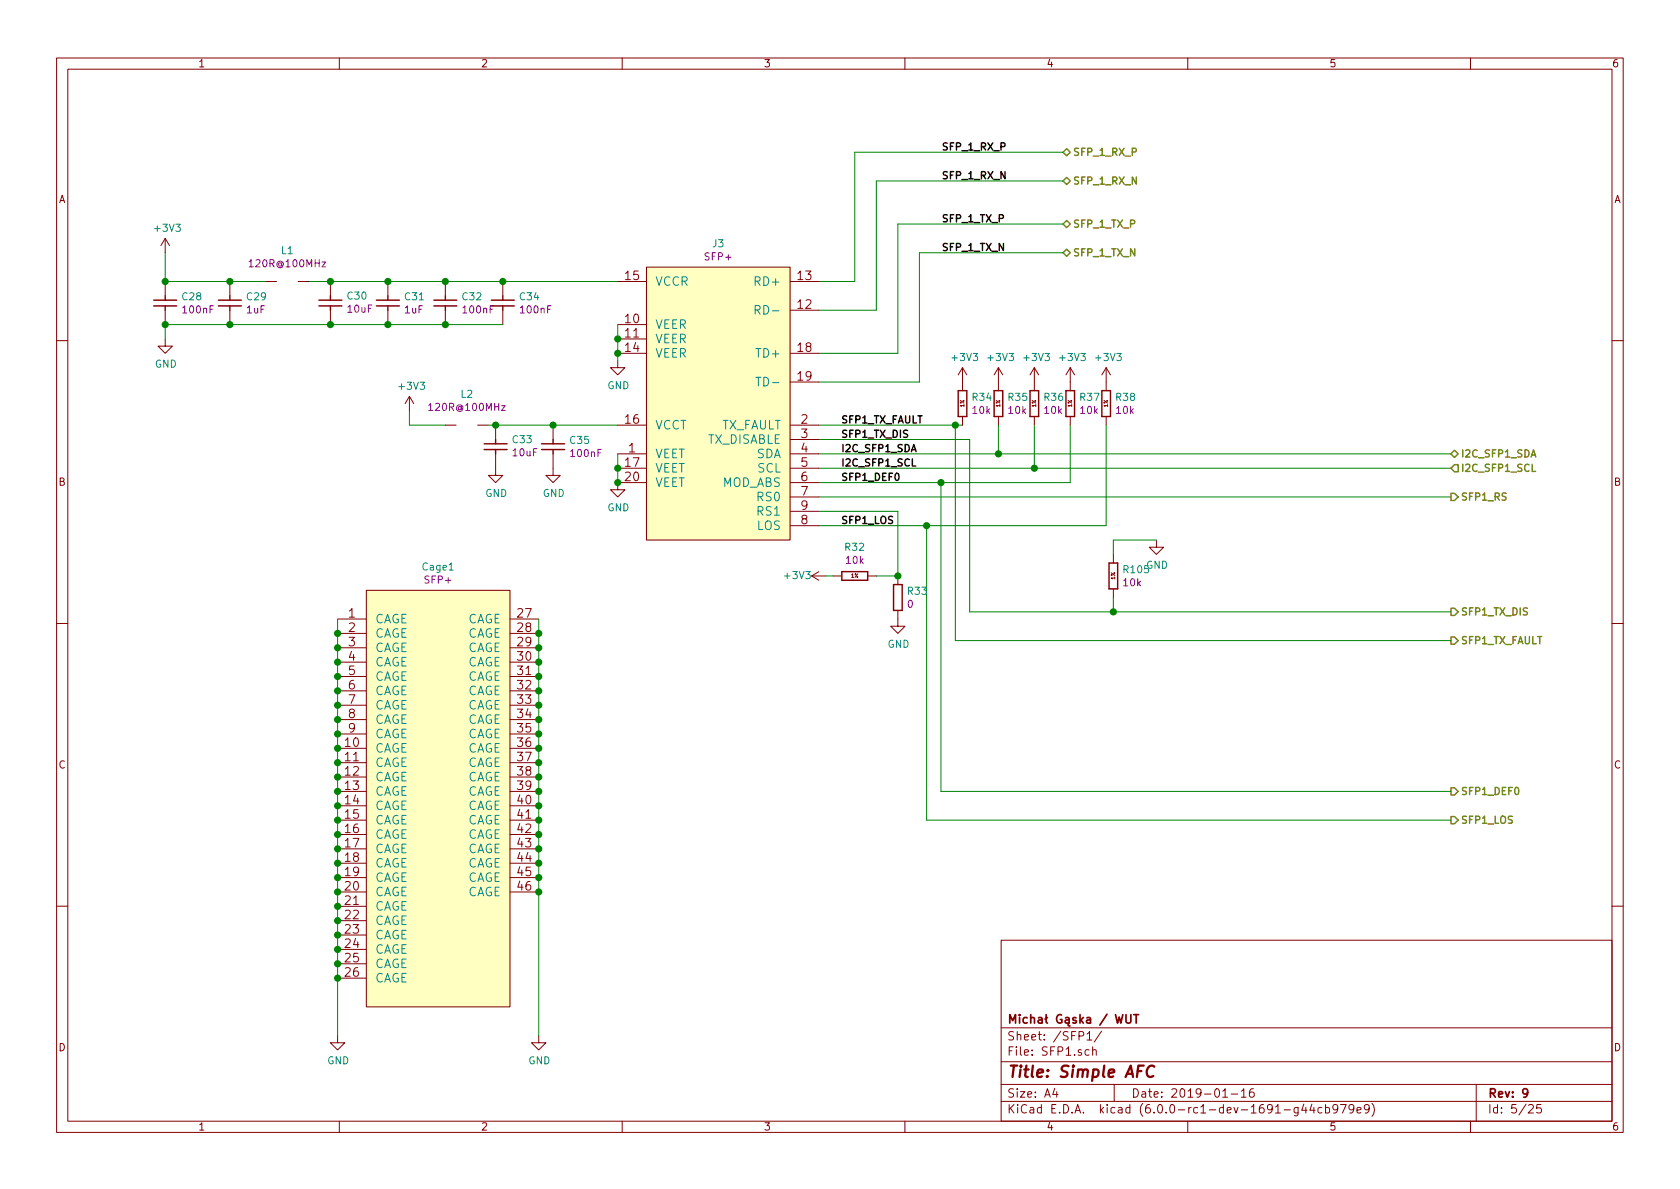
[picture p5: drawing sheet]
<svg xmlns="http://www.w3.org/2000/svg" width="297mm" height="210mm" viewBox="0 0 297 210" stroke-linecap="round" stroke-linejoin="round" font-family="sans-serif">
<g fill="none" stroke="#840000" stroke-width=".18">
<path d="M10 10.3h277v189.9h-277zM12 12.2h273v186.1h-273zM60 10.3v1.9M110 10.3v1.9M160 10.3v1.9M210 10.3v1.9M260 10.3v1.9M29.2 59.9v1.3h1.3l-1.3 1.3-1.3-1.3h1.3M29.2 42.2l-.8 1.2M29.2 42.2v2.5M29.2 49.8v2.5M29.2 54.9v2.5"/>
<path d="M29.2 42.2l.8 1.2M40.6 49.8v2.5M40.6 54.9v2.5M47 49.8h1.9M52.7 49.8h1.9M58.4 49.8v2.5M58.4 54.9v2.5M68.6 49.8v2.5M68.6 54.9v2.5M78.7 49.8v2.5M78.7 54.9v2.5M88.9 49.8v2.5"/>
<path d="M88.9 54.9v2.5M109.2 49.8h5.1M109.2 57.4h5.1M109.2 59.9h5.1M114.3 47.2h25.4v48.3h-25.4zM139.7 49.8h5.1M139.7 54.9h5.1M10 60.2h2M72.4 70.1l-.8 1.3M72.4 70.1v2.5M72.4 70.1l.8 1.3M78.7 75.2h1.9"/>
<path d="M84.5 75.2h1.9M87.6 75.2v2.5M97.8 75.2v2.5M109.2 63.7v1.3h1.3l-1.3 1.3-1.3-1.3h1.3M109.2 75.2h5.1M109.2 62.5h5.1M139.7 75.2h5.1M139.7 62.5h5.1M139.7 77.7h5.1M139.7 67.6h5.1M170.2 65l-.8 1.3M170.2 65v4.1"/>
<path d="M170.2 73.7v1.5M170.2 65l.7 1.3M176.5 65l-.7 1.3M176.5 65v4.1M176.5 73.7v1.5M176.5 65l.8 1.3M182.9 65l-.8 1.3M182.9 65v4.1M182.9 73.7v1.5M182.9 65l.7 1.3M189.2 65l-.7 1.3M189.2 65v4.1"/>
<path d="M189.2 73.7v1.5M189.2 65l.8 1.3M195.6 65l-.8 1.3M195.6 65v4.1M195.6 73.7v1.5M195.6 65l.7 1.3M285 60.2h2M87.6 80.3v3.8h1.3l-1.3 1.2-1.2-1.2h1.2M97.8 80.3v3.8h1.3l-1.3 1.2-1.3-1.2h1.3M109.2 80.3h5.1M109.2 82.8h5.1M114.3 85.3h-5.1v1.3h1.3l-1.3 1.3-1.3-1.3h1.3"/>
<path d="M139.7 90.4h5.1M139.7 80.3h5.1M139.7 82.8h5.1M139.7 85.3h5.1M139.7 93h5.1M139.7 87.9h5.1M196.8 98v1.6M204.5 95.5v1.3h1.2l-1.2 1.2-1.3-1.2h1.3M10 110.3h2M59.7 109.5h5.1M59.7 117.1h5.1M59.7 112h5.1"/>
<path d="M59.7 114.5h5.1M59.7 119.6h5.1M64.8 104.4h25.4v73.6h-25.4zM90.2 109.5h5M90.2 117.1h5M90.2 112h5M90.2 114.5h5M90.2 119.6h5M143.5 101.8l1.3 .8M143.5 101.8h2.5M144.8 101.1l-1.3 .7M147.3 101.8h1.5"/>
<path d="M153.4 101.8h1.5M158.7 107.9v2.8h1.3l-1.3 1.3-1.2-1.3h1.2M158.7 101.8v1.6M196.8 104.1v1.6M285 110.3h2M59.7 122.2h5.1M59.7 124.7h5.1M59.7 127.2h5.1M59.7 129.8h5.1M59.7 132.3h5.1M59.7 134.9h5.1M59.7 137.4h5.1"/>
<path d="M59.7 139.9h5.1M90.2 122.2h5M90.2 124.7h5M90.2 127.2h5M90.2 129.8h5M90.2 132.3h5M90.2 134.9h5M90.2 137.4h5M90.2 139.9h5M59.7 142.5h5.1M59.7 145h5.1M59.7 147.6h5.1"/>
<path d="M59.7 150.1h5.1M59.7 152.6h5.1M59.7 155.2h5.1M59.7 157.7h5.1M90.2 142.5h5M90.2 145h5M90.2 147.6h5M90.2 150.1h5M90.2 152.6h5M90.2 155.2h5M90.2 157.7h5M10 160.2h2"/>
<path d="M59.7 160.3h5.1M59.7 162.8h5.1M59.7 165.3h5.1M59.7 167.9h5.1M59.7 170.4h5.1M59.7 173h5.1M177 166.3h108v32h-108zM285 160.2h2M59.7 183.1v1.3h1.3l-1.3 1.3-1.3-1.3h1.3M60 198.3v1.9M95.2 183.1v1.3h1.3l-1.3 1.3-1.2-1.3h1.2M110 198.3v1.9"/>
<path d="M160 198.3v1.9M177 194.8h108M177 191.8h108M177 187.8h108M177 181.8h108M186.5 192.5l-.4 1h1M186.8 193v1M192.2 182.8l.4-.4v1.5M192.2 183.9h.9M192.6 185.7l-.5-.1-.3 .3 .2 .6h.6M193.2 185.7l.2-.1 .4 .1v.9M193.2 185.1v1.5"/>
<path d="M194.8 182.3l-1.3 2M197 191.8v3M210 198.3v1.9M216.2 194h.8M217.7 193.5h1.1M219.5 193l.4-.5v1.5M219.5 194h.8M221.6 192.5a.59 .59 0 0 0-.7 .7l.1 .7 .2 .1 .5-.1 .1-.5-.2-.2-.4-.1-.3 .3M229.5 195.8v1.2l-.3 .3h-.3M229.5 195.9l-.4-.1-.3 .3 .1 .6 .2 .1 .4-.1M230.5 195.2l-.4 1.1h1M230.9 195.8v1"/>
<path d="M232 195.2l-.4 1.1h.9M232.3 195.8v1M233.7 195.9l-.4-.1-.3 .3 .1 .6h.6M234.4 195.9l.4-.1 .3 .3-.1 .6-.2 .1-.4-.1M234.4 195.3v1.5M236.5 196l-.1 .1a.48 .48 0 0 1-.6 .1l-.1-.2 .1-.6a.48 .48 0 0 1 .7 .2 1.01 1.01 0 0 1-.4 1.2h-.3M237 195.3h1l-.6 1.5M239.4 196l-.3 .3h-.3l-.3-.3v-.4l.2-.2 .4-.1 .2 .2a1.19 1.19 0 0 1-.2 1.2l-.4 .1M239.9 196.3l.7-.1v-.3l-.4-.1-.3 .2 .1 .7h.6M242.1 196l-.3 .3h-.3l-.3-.3v-.4l.2-.2 .4-.1 .2 .2a1.13 1.13 0 0 1-.2 1.2l-.4 .1M242.6 195.1a1.71 1.71 0 0 1 0 2.3M260 198.3v1.9"/>
<path d="M261 191.8v6.5M270.3 195.5l.2-.2h.3l.3 .5-.9 1h.9M272.5 195.3h-.7l-.1 .7 .2-.1 .5 .1 .1 .2v.5l-.2 .1-.6-.1"/>
</g>
<path d="M197.2 179.4l.4 1.5 .3-1 .3 1 .3-1.5M199.1 179.4v1.2l.3 .3h.3l.2-.3v-1.2M200.5 179.4h.8M200.9 179.4v1.5M270.1 193.2l-.3 .3h-.3l-.3-.3v-.4l.2-.2 .4-.1 .2 .2a1.19 1.19 0 0 1-.2 1.2l-.4 .1" fill="none" stroke="#840000" stroke-width=".3"/>
<path d="M204.1 188.6a.87 .87 0 0 0-1 0 .87 .87 0 0 0-.4 1 .7 .7 0 0 0 .4 .8 .7 .7 0 0 0 .8-.1" fill="none" stroke="#840000" stroke-width=".41"/>
<path d="M188 26.9l.6-.6 .6 .6-.6 .7zM188 39.6l.6-.6 .6 .6-.6 .7zM188.6 31.4l.6 .6-.6 .6-.6-.6zM188 44.7l.6-.6 .6 .6-.6 .6zM256.5 80.3l.7-.7 .6 .7-.6 .6zM256.5 87.2h.7l.6 .7-.6 .6h-.7zM257.2 82.2h.6v1.2h-.6l-.7-.6zM270.9 82.1v1.3h.6M256.5 107.6h.7l.6 .6-.6 .6h-.7zM256.5 112.6h.7l.6 .7-.6 .6h-.7zM256.5 139.3h.7l.6 .6-.6 .7h-.7zM256.5 144.4h.7l.6 .6-.6 .7h-.7z" fill="none" stroke="#848400" stroke-width=".25"/>
<g fill="none" stroke="#008400" stroke-width=".18">
<path d="M188 26.9h-36.9v22.9h-6.3M188 32h-33.1v22.9h-10.1M188 39.6h-29.3v22.9h-13.9M29.2 44.7v5.1h17.8M54.6 49.8h54.6M88.9 57.4h-59.7v2.5M109.2 57.4v6.3M188 44.7h-25.4v22.9h-17.8M72.4 72.6v2.6h6.3M86.4 75.2h22.8M144.8 75.2h25.4M144.8 77.7h26.6v30.5h85.1"/>
<path d="M168.9 75.2v38.1h87.6M176.5 75.2v5.1M182.9 75.2v7.6M189.2 75.2v10.1h-44.4M195.6 75.2v17.8h-50.8M109.2 80.3v5M144.8 90.4h13.9v11.4h-3.8M144.8 82.8h111.7M144.8 80.3h111.7M144.8 87.9h111.7M163.8 93v52h92.7M166.4 85.3v54.6h90.1"/>
<path d="M204.5 95.5h-7.7v2.5M59.7 109.5v73.6M95.2 109.5v73.6M146 101.8h1.3M196.8 105.7v2.5"/>
</g>
<g fill="#008400" stroke="#008400" stroke-width=".25">
<circle cx="168.9" cy="75.2" r=".51"/>
<circle cx="166.4" cy="85.3" r=".51"/>
<circle cx="176.5" cy="80.3" r=".51"/>
<circle cx="182.9" cy="82.8" r=".51"/>
<circle cx="196.9" cy="108.2" r=".51"/>
<circle cx="29.2" cy="49.8" r=".51"/>
<circle cx="29.2" cy="57.4" r=".51"/>
<circle cx="78.7" cy="49.8" r=".51"/>
<circle cx="78.7" cy="57.4" r=".51"/>
<circle cx="88.9" cy="49.8" r=".51"/>
<circle cx="97.8" cy="75.2" r=".51"/>
<circle cx="158.8" cy="101.8" r=".51"/>
<circle cx="87.6" cy="75.2" r=".51"/>
<circle cx="68.6" cy="49.8" r=".51"/>
<circle cx="68.6" cy="57.4" r=".51"/>
<circle cx="58.4" cy="49.8" r=".51"/>
<circle cx="58.4" cy="57.4" r=".51"/>
<circle cx="40.6" cy="49.8" r=".51"/>
<circle cx="40.6" cy="57.4" r=".51"/>
<circle cx="109.2" cy="82.8" r=".51"/>
<circle cx="109.2" cy="62.5" r=".51"/>
<circle cx="109.2" cy="59.9" r=".51"/>
<circle cx="163.8" cy="93" r=".51"/>
<circle cx="109.2" cy="85.3" r=".51"/>
<circle cx="95.3" cy="112" r=".51"/>
<circle cx="95.3" cy="114.5" r=".51"/>
<circle cx="95.3" cy="117.1" r=".51"/>
<circle cx="95.3" cy="119.6" r=".51"/>
<circle cx="95.3" cy="122.2" r=".51"/>
<circle cx="95.3" cy="124.7" r=".51"/>
<circle cx="95.3" cy="127.2" r=".51"/>
<circle cx="95.3" cy="129.8" r=".51"/>
<circle cx="95.3" cy="132.3" r=".51"/>
<circle cx="95.3" cy="134.9" r=".51"/>
<circle cx="95.3" cy="137.4" r=".51"/>
<circle cx="95.3" cy="139.9" r=".51"/>
<circle cx="95.3" cy="142.5" r=".51"/>
<circle cx="95.3" cy="145" r=".51"/>
<circle cx="95.3" cy="147.6" r=".51"/>
<circle cx="95.3" cy="150.1" r=".51"/>
<circle cx="95.3" cy="152.6" r=".51"/>
<circle cx="95.3" cy="155.2" r=".51"/>
<circle cx="95.3" cy="157.7" r=".51"/>
<circle cx="59.7" cy="112" r=".51"/>
<circle cx="59.7" cy="114.5" r=".51"/>
<circle cx="59.7" cy="117.1" r=".51"/>
<circle cx="59.7" cy="119.6" r=".51"/>
<circle cx="59.7" cy="122.2" r=".51"/>
<circle cx="59.7" cy="124.7" r=".51"/>
<circle cx="59.7" cy="127.2" r=".51"/>
<circle cx="59.7" cy="129.8" r=".51"/>
<circle cx="59.7" cy="132.3" r=".51"/>
<circle cx="59.7" cy="134.9" r=".51"/>
<circle cx="59.7" cy="137.4" r=".51"/>
<circle cx="59.7" cy="139.9" r=".51"/>
<circle cx="59.7" cy="142.5" r=".51"/>
<circle cx="59.7" cy="145" r=".51"/>
<circle cx="59.7" cy="147.6" r=".51"/>
<circle cx="59.7" cy="150.1" r=".51"/>
<circle cx="59.7" cy="152.6" r=".51"/>
<circle cx="59.7" cy="155.2" r=".51"/>
<circle cx="59.7" cy="157.7" r=".51"/>
<circle cx="59.7" cy="160.3" r=".51"/>
<circle cx="59.7" cy="162.8" r=".51"/>
<circle cx="59.7" cy="165.3" r=".51"/>
<circle cx="59.7" cy="167.9" r=".51"/>
<circle cx="59.7" cy="170.4" r=".51"/>
<circle cx="59.7" cy="173" r=".51"/>
</g>
<path d="M161.3 81.1v1.3h.6" fill="none" stroke="#000" stroke-width=".25"/>
<g fill="none" stroke="#840000" stroke-width=".25">
<path d="M27.2 53.1h4M27.2 54.1h4M29.2 52.3v.8M29.2 54.1v.8M38.6 53.1h4.1M38.6 54.1h4.1M40.6 52.3v.8M40.6 54.1v.8M56.4 53.1h4.1M56.4 54.1h4.1M58.4 52.3v.8M58.4 54.1v.8"/>
<path d="M66.5 53.1h4.1M66.5 54.1h4.1M68.6 52.3v.8M68.6 54.1v.8M76.7 53.1h4.1M76.7 54.1h4.1M78.7 52.3v.8M78.7 54.1v.8M86.9 53.1h4M86.9 54.1h4M88.9 52.3v.8M88.9 54.1v.8"/>
<path d="M85.6 78.5h4.1M85.6 79.5h4.1M87.6 77.7v.8M87.6 79.5v.8M95.8 78.5h4M95.8 79.5h4M97.8 77.7v.8M97.8 79.5v.8M169.4 69.1h1.5v4.6h-1.5zM175.8 69.1h1.5v4.6h-1.5zM182.1 69.1h1.5v4.6h-1.5zM188.5 69.1h1.5v4.6h-1.5z"/>
<path d="M194.8 69.1h1.5v4.6h-1.5zM196.1 99.6h1.5v4.5h-1.5zM148.8 101.1h4.6v1.5h-4.6zM158 103.4h1.5v4.5h-1.5z"/>
</g>
<path d="M44 46.3l.4-.4v1.3M44 47.2h.8M75.8 71.7l.3-.4v1.3M75.8 72.6h.7" fill="none" stroke="#840084" stroke-width=".18"/>
<g fill="#ffffc2" stroke="#ffffc2" stroke-width=".18">
<path d="M114.3 47.2h25.4v48.3h-25.4z"/>
<path d="M64.8 104.4h25.4v73.6h-25.4z"/>
</g>
<path d="M133.5 54.8l.7-.1 .2-.2-.1-.4-.2-.1h-.6v1.5M133.7 66.7h.8" fill="none" stroke="#008484" stroke-width=".18"/>
<text font-size="2.8" fill="#840000" x="178" y="190.5">Title: Simple AFC</text>
<g font-size="2.1" fill="#840000">
<text x="110.6" y="49.5">15</text>
<text x="141.1" y="49.5">13</text>
<text x="110.6" y="57.1">10</text>
<text x="110.6" y="59.7">11</text>
<text x="141.1" y="54.6">12</text>
<text x="110.6" y="62.2">14</text>
<text x="141.1" y="62.2">18</text>
<text x="141.1" y="67.3">19</text>
<text x="110.6" y="74.9">16</text>
<text x="141.7" y="77.5">3</text>
<text x="141.7" y="74.9">2</text>
<text x="110.6" y="82.5">17</text>
<text x="111.2" y="80">1</text>
<text x="141.7" y="82.5">5</text>
<text x="141.7" y="80">4</text>
<text x="110.6" y="85.1">20</text>
<text x="141.7" y="87.6">7</text>
<text x="141.7" y="85.1">6</text>
<text x="141.7" y="90.2">9</text>
<text x="141.7" y="92.7">8</text>
<text x="61.6" y="109.2">1</text>
<text x="61.6" y="111.8">2</text>
<text x="91.5" y="109.2">27</text>
<text x="91.5" y="111.8">28</text>
<text x="61.6" y="116.8">4</text>
<text x="61.6" y="114.3">3</text>
<text x="61.6" y="119.4">5</text>
<text x="91.5" y="114.3">29</text>
<text x="91.5" y="116.8">30</text>
<text x="91.5" y="119.4">31</text>
<text x="61.6" y="121.9">6</text>
<text x="61.6" y="124.5">7</text>
<text x="91.5" y="121.9">32</text>
<text x="91.5" y="124.5">33</text>
<text x="61.6" y="127">8</text>
<text x="61.6" y="129.5">9</text>
<text x="91.5" y="127">34</text>
<text x="91.5" y="129.5">35</text>
<text x="61.1" y="132.1">10</text>
<text x="61.1" y="134.6">11</text>
<text x="61.1" y="137.2">12</text>
<text x="91.5" y="132.1">36</text>
<text x="91.5" y="134.6">37</text>
<text x="91.5" y="137.2">38</text>
<text x="61.1" y="139.7">13</text>
<text x="61.1" y="142.2">14</text>
<text x="91.5" y="139.7">39</text>
<text x="91.5" y="142.2">40</text>
<text x="61.1" y="144.8">15</text>
<text x="61.1" y="147.3">16</text>
<text x="61.1" y="149.9">17</text>
<text x="91.5" y="144.8">41</text>
<text x="91.5" y="147.3">42</text>
<text x="91.5" y="149.9">43</text>
<text x="61.1" y="152.4">18</text>
<text x="61.1" y="154.9">19</text>
<text x="91.5" y="152.4">44</text>
<text x="91.5" y="154.9">45</text>
<text x="61.1" y="157.5">20</text>
<text x="61.1" y="160">21</text>
<text x="91.5" y="157.5">46</text>
<text x="61.1" y="162.6">22</text>
<text x="61.1" y="165.1">23</text>
<text x="61.1" y="167.6">24</text>
<text x="61.1" y="170.2">25</text>
<text x="61.1" y="172.7">26</text>
<text x="178" y="184">Sheet: /SFP1/</text>
<text x="178" y="181">Micha Gska / WUT</text>
<text x="178" y="186.7">File: SFP1.sch</text>
<text x="178" y="196.9">KiCad E.D.A. kicad (6.0.0-rc1-dev-1691-g44cb979e9)</text>
<text x="178" y="194.1">Size: A4</text>
<text x="200" y="194.1">Date: 2019-01-16</text>
<text x="263" y="194.1">Rev: 9</text>
<text x="263" y="196.9">Id: 5/25</text>
</g>
<g font-size="2.1" fill="#008484">
<text x="115.8" y="50.5">VCCR</text>
<text x="133.9" y="50.5">RD+</text>
<text x="115.8" y="58.2">VEER</text>
<text x="134.4" y="55.6">RD-</text>
<text x="115.8" y="60.7">VEER</text>
<text x="115.8" y="63.2">VEER</text>
<text x="134.1" y="63.2">TD+</text>
<text x="134.6" y="68.3">TD-</text>
<text x="115.8" y="75.9">VCCT</text>
<text x="127.3" y="75.9">TX_FAULT</text>
<text x="115.8" y="81">VEET</text>
<text x="115.8" y="83.6">VEET</text>
<text x="125" y="78.5">TX_DISABLE</text>
<text x="133.7" y="81">SDA</text>
<text x="133.9" y="83.6">SCL</text>
<text x="115.8" y="86.1">VEET</text>
<text x="127.6" y="86.1">MOD_ABS</text>
<text x="134" y="88.6">RS0</text>
<text x="133.8" y="93.7">LOS</text>
<text x="134" y="91.2">RS1</text>
<text x="66.3" y="110.2">CAGE</text>
<text x="66.3" y="112.8">CAGE</text>
<text x="82.5" y="110.2">CAGE</text>
<text x="82.5" y="112.8">CAGE</text>
<text x="66.3" y="117.9">CAGE</text>
<text x="66.3" y="115.3">CAGE</text>
<text x="82.5" y="115.3">CAGE</text>
<text x="82.5" y="117.9">CAGE</text>
<text x="66.3" y="120.4">CAGE</text>
<text x="66.3" y="122.9">CAGE</text>
<text x="66.3" y="125.5">CAGE</text>
<text x="82.5" y="120.4">CAGE</text>
<text x="82.5" y="122.9">CAGE</text>
<text x="82.5" y="125.5">CAGE</text>
<text x="66.3" y="128">CAGE</text>
<text x="66.3" y="130.6">CAGE</text>
<text x="82.5" y="128">CAGE</text>
<text x="82.5" y="130.6">CAGE</text>
<text x="66.3" y="133.1">CAGE</text>
<text x="66.3" y="135.6">CAGE</text>
<text x="82.5" y="133.1">CAGE</text>
<text x="82.5" y="135.6">CAGE</text>
<text x="66.3" y="138.2">CAGE</text>
<text x="66.3" y="140.7">CAGE</text>
<text x="66.3" y="143.3">CAGE</text>
<text x="82.5" y="138.2">CAGE</text>
<text x="82.5" y="140.7">CAGE</text>
<text x="82.5" y="143.3">CAGE</text>
<text x="66.3" y="145.8">CAGE</text>
<text x="66.3" y="148.3">CAGE</text>
<text x="82.5" y="145.8">CAGE</text>
<text x="82.5" y="148.3">CAGE</text>
<text x="66.3" y="150.9">CAGE</text>
<text x="66.3" y="153.4">CAGE</text>
<text x="66.3" y="156">CAGE</text>
<text x="82.5" y="150.9">CAGE</text>
<text x="82.5" y="153.4">CAGE</text>
<text x="82.5" y="156">CAGE</text>
<text x="66.3" y="158.5">CAGE</text>
<text x="66.3" y="161">CAGE</text>
<text x="82.5" y="158.5">CAGE</text>
<text x="66.3" y="163.6">CAGE</text>
<text x="66.3" y="166.1">CAGE</text>
<text x="66.3" y="168.7">CAGE</text>
<text x="66.3" y="171.2">CAGE</text>
<text x="66.3" y="173.7">CAGE</text>
</g>
<g font-size="1.8" fill="#840000">
<text x="35" y="11.9">1</text>
<text x="85" y="11.9">2</text>
<text x="135" y="11.9">3</text>
<text x="185" y="11.9">4</text>
<text x="235" y="11.9">5</text>
<text x="285" y="11.9">6</text>
<text x="10.4" y="35.9">A</text>
<text x="285.4" y="35.9">A</text>
<text x="10.4" y="85.9">B</text>
<text x="285.4" y="85.9">B</text>
<text x="10.4" y="135.9">C</text>
<text x="285.4" y="135.9">C</text>
<text x="10.4" y="185.9">D</text>
<text x="285.4" y="185.9">D</text>
<text x="35" y="199.9">1</text>
<text x="85" y="199.9">2</text>
<text x="135" y="199.9">3</text>
<text x="185" y="199.9">4</text>
<text x="235" y="199.9">5</text>
<text x="285" y="199.9">6</text>
</g>
<g font-size="1.8">
<text x="166.4" y="26.6">SFP_1_RX_P</text>
<text x="166.4" y="31.7">SFP_1_RX_N</text>
<text x="166.4" y="39.3">SFP_1_TX_P</text>
<text x="166.4" y="44.4">SFP_1_TX_N</text>
<text x="148.6" y="74.9">SFP1_TX_FAULT</text>
<text x="148.6" y="77.4">SFP1_TX_DIS</text>
<text x="148.6" y="80">I2C_SFP1_SDA</text>
<text x="148.6" y="82.5">I2C_SFP1_SCL</text>
<text x="148.6" y="85">SFP1_DEF0</text>
<text x="148.6" y="92.7">SFP1_LOS</text>
</g>
<g font-size="1.8" fill="#848400">
<text x="189.6" y="27.6">SFP_1_RX_P</text>
<text x="189.6" y="32.6">SFP_1_RX_N</text>
<text x="189.6" y="40.3">SFP_1_TX_P</text>
<text x="189.6" y="45.3">SFP_1_TX_N</text>
<text x="258.2" y="80.9">I2C_SFP1_SDA</text>
<text x="258.2" y="83.4">I2C_SFP1_SCL</text>
<text x="258.2" y="88.5">SFP1_RS</text>
<text x="258.2" y="108.8">SFP1_TX_DIS</text>
<text x="258.2" y="113.9">SFP1_TX_FAULT</text>
<text x="258.2" y="140.6">SFP1_DEF0</text>
<text x="258.2" y="145.7">SFP1_LOS</text>
</g>
<g font-size="1.8" fill="#008484">
<text x="27.5" y="41">+3V3</text>
<text x="49.8" y="45">L1</text>
<text x="126" y="43.7">J3</text>
<text x="32.3" y="53.1">C28</text>
<text x="43.7" y="53.1">C29</text>
<text x="61.5" y="53">C30</text>
<text x="71.7" y="53.1">C31</text>
<text x="81.8" y="53.1">C32</text>
<text x="92" y="53.1">C34</text>
<text x="27.4" y="65">GND</text>
<text x="168.5" y="63.8">+3V3</text>
<text x="174.8" y="63.8">+3V3</text>
<text x="181.2" y="63.8">+3V3</text>
<text x="187.5" y="63.8">+3V3</text>
<text x="193.9" y="63.8">+3V3</text>
<text x="70.7" y="68.9">+3V3</text>
<text x="81.5" y="70.4">L2</text>
<text x="107.4" y="68.8">GND</text>
<text x="172" y="70.9">R34</text>
<text x="178.3" y="70.9">R35</text>
<text x="184.7" y="70.9">R36</text>
<text x="191" y="70.9">R37</text>
<text x="197.4" y="70.9">R38</text>
<text x="90.7" y="78.4">C33</text>
<text x="100.9" y="78.5">C35</text>
<text x="85.8" y="87.9">GND</text>
<text x="96" y="87.9">GND</text>
<text x="107.4" y="90.4">GND</text>
<text x="74.8" y="100.9">Cage1</text>
<text x="149.5" y="97.4">R32</text>
<text x="198.8" y="101.4">R105</text>
<text x="202.6" y="100.6">GND</text>
<text x="138.9" y="102.4">+3V3</text>
<text x="160.6" y="105.2">R33</text>
<text x="156.9" y="114.5">GND</text>
<text x="57.9" y="188.2">GND</text>
<text x="93.4" y="188.2">GND</text>
</g>
<g font-size="1.8" fill="#840084">
<text x="44.5" y="47.3">120R@100MHz</text>
<text x="124.8" y="46">SFP+</text>
<text x="32.5" y="55.4">100nF</text>
<text x="43.7" y="55.4">1uF</text>
<text x="61.5" y="55.3">10uF</text>
<text x="71.6" y="55.4">1uF</text>
<text x="82" y="55.4">100nF</text>
<text x="92.2" y="55.4">100nF</text>
<text x="76.3" y="72.7">120R@100MHz</text>
<text x="172" y="73.2">10k</text>
<text x="178.4" y="73.2">10k</text>
<text x="184.7" y="73.2">10k</text>
<text x="191.1" y="73.2">10k</text>
<text x="197.4" y="73.2">10k</text>
<text x="90.8" y="80.7">10uF</text>
<text x="101" y="80.8">100nF</text>
<text x="149.7" y="99.7">10k</text>
<text x="75.2" y="103.2">SFP+</text>
<text x="160.5" y="107.5">0</text>
<text x="198.7" y="103.7">10k</text>
</g>
<g font-size=".9" fill="#840000">
<text x="170.5" y="72" transform="rotate(-90 170.5 72)">1%</text>
<text x="176.8" y="72" transform="rotate(-90 176.8 72)">1%</text>
<text x="183.2" y="72" transform="rotate(-90 183.2 72)">1%</text>
<text x="189.5" y="72" transform="rotate(-90 189.5 72)">1%</text>
<text x="195.9" y="72" transform="rotate(-90 195.9 72)">1%</text>
<text x="150.5" y="102.1">1%</text>
<text x="197.1" y="102.5" transform="rotate(-90 197.1 102.5)">1%</text>
</g>
</svg>
